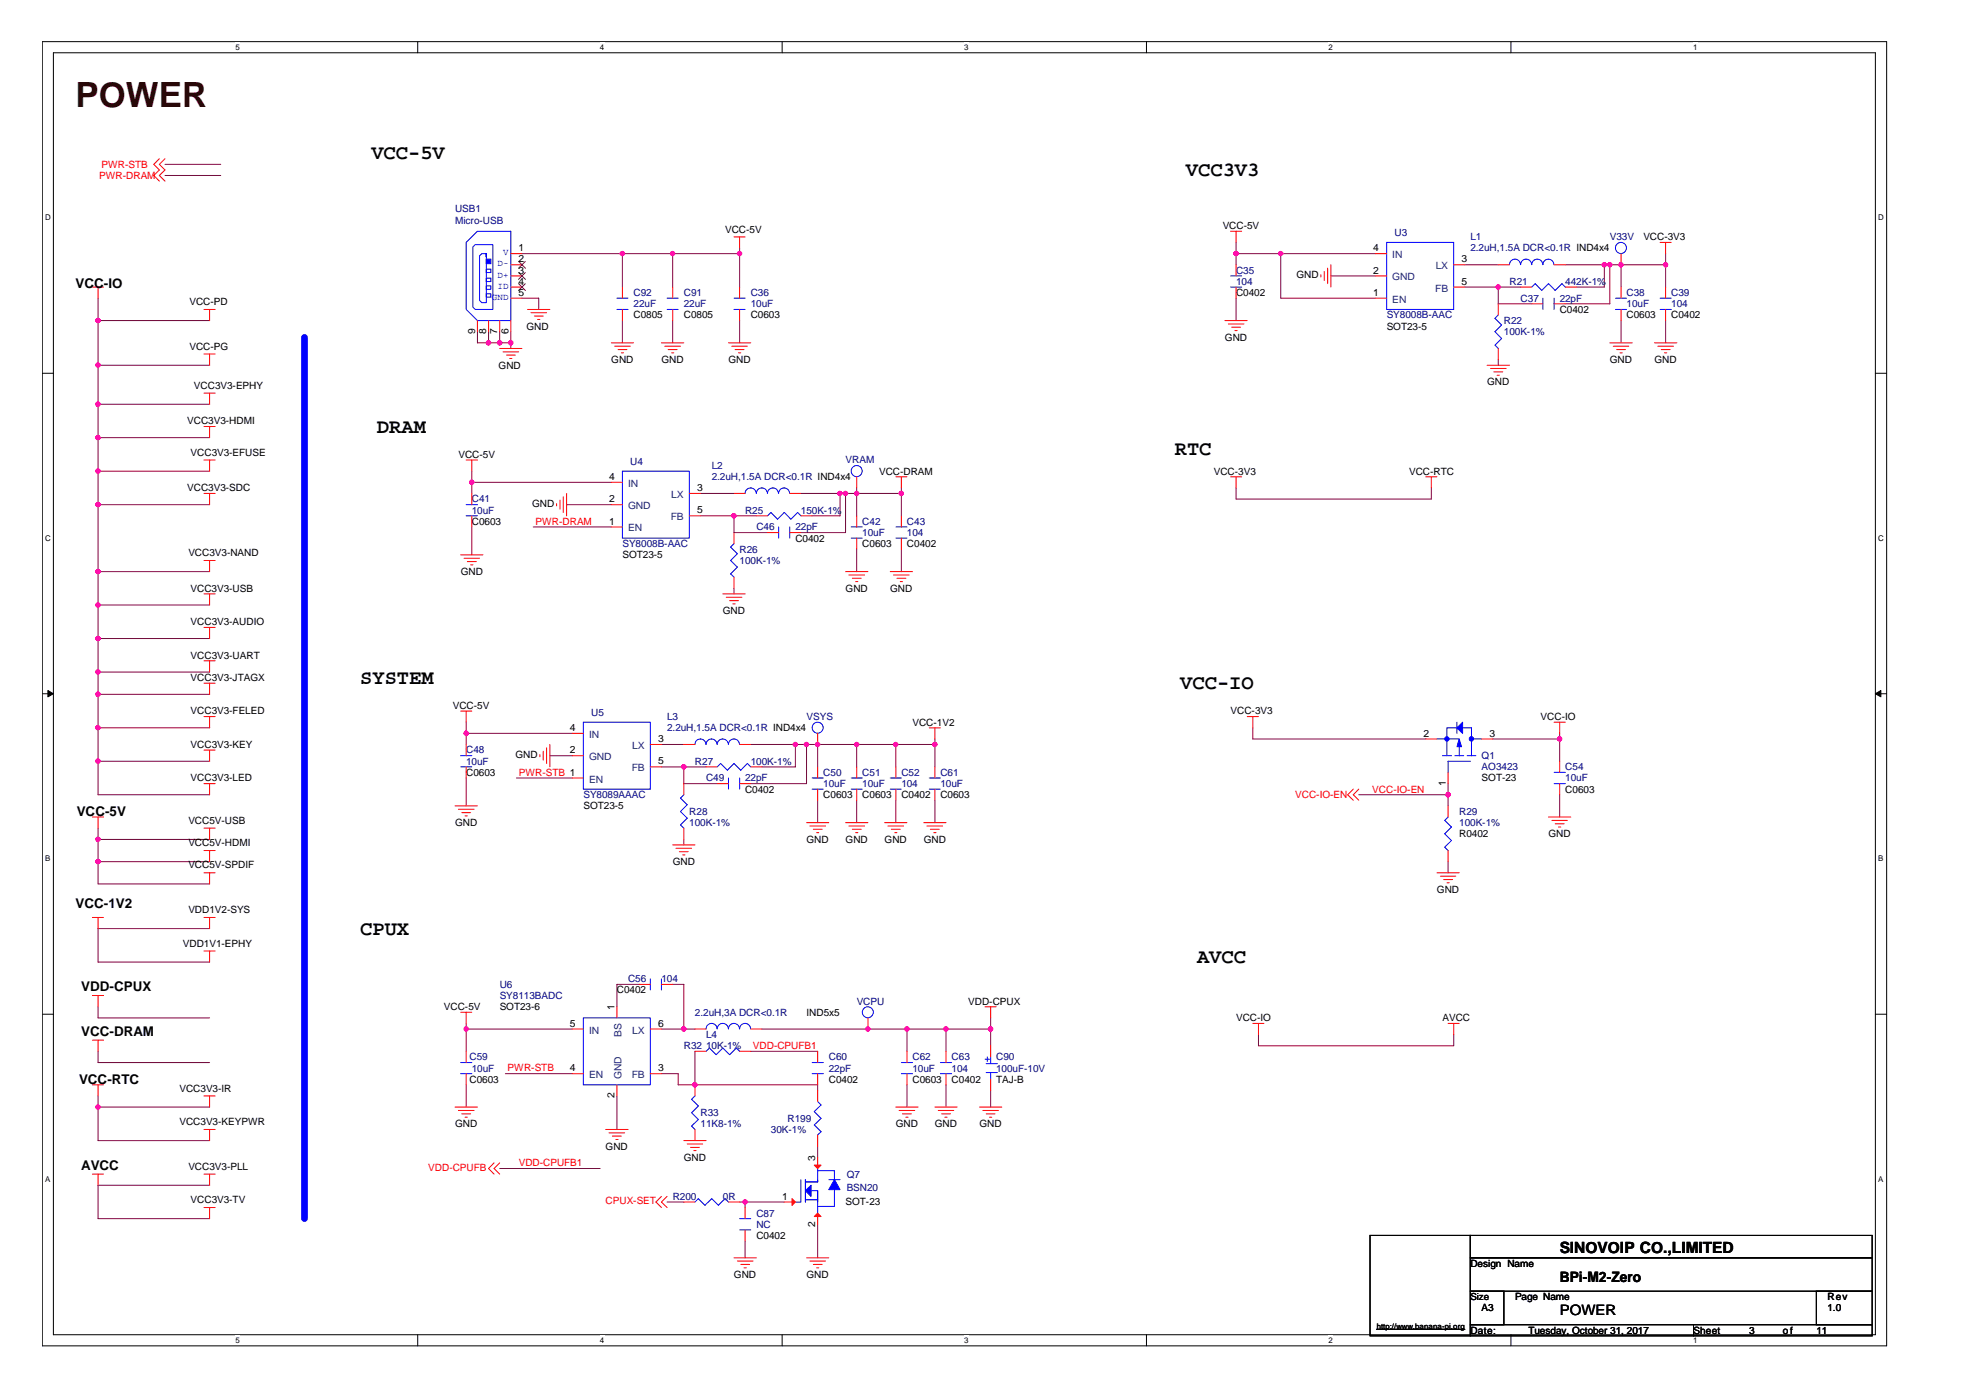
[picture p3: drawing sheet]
<svg xmlns="http://www.w3.org/2000/svg" width="297mm" height="210mm" viewBox="0 0 297 210" stroke-linecap="round" stroke-linejoin="round" font-family="sans-serif">
<path d="M6.3 6.3h277.2v195.9h-277.2zM8 7.9h273.8v192.6h-273.8z" fill="none" stroke="#000" stroke-width=".15"/>
<g fill="#fff">
<path d="M35.4 6.4h.6v1.4h-.6z"/>
<path d="M35.4 200.7h.6v1.4h-.6z"/>
</g>
<path d="M62.8 6.3v1.6M62.8 200.5v1.7" fill="none" stroke="#000" stroke-width=".15"/>
<g fill="#fff">
<path d="M90.1 6.4h.7v1.4h-.7z"/>
<path d="M90.1 200.7h.7v1.4h-.7z"/>
</g>
<path d="M117.5 6.3v1.6M117.5 200.5v1.7" fill="none" stroke="#000" stroke-width=".15"/>
<g fill="#fff">
<path d="M144.9 6.4h.6v1.4h-.6z"/>
<path d="M144.9 200.7h.6v1.4h-.6z"/>
</g>
<path d="M172.3 6.3v1.6M172.3 200.5v1.7" fill="none" stroke="#000" stroke-width=".15"/>
<g fill="#fff">
<path d="M199.6 6.4h.7v1.4h-.7z"/>
<path d="M199.6 200.7h.7v1.4h-.7z"/>
</g>
<path d="M227 6.3v1.6M227 200.5v1.7" fill="none" stroke="#000" stroke-width=".15"/>
<g fill="#fff">
<path d="M254.4 6.4h.6v1.4h-.6z"/>
<path d="M254.4 200.7h.6v1.4h-.6z"/>
<path d="M6.8 32h.8v1.4h-.8z"/>
<path d="M282.2 32h.8v1.4h-.8z"/>
<path d="M6.8 80.1h.8v1.4h-.8z"/>
<path d="M282.2 80.1h.8v1.4h-.8z"/>
</g>
<path d="M6.3 56.1h1.7M281.8 56.1h1.6" fill="none" stroke="#000" stroke-width=".15"/>
<g fill="#fff">
<path d="M6.8 128.3h.8v1.4h-.8z"/>
<path d="M282.2 128.3h.8v1.4h-.8z"/>
</g>
<path d="M6.3 104.2h1.7M281.8 104.2h1.6" fill="none" stroke="#000" stroke-width=".15"/>
<g fill="#000" stroke="#000" stroke-width=".15">
<path d="M7.2 103.8l.8 .4-.8 .5z" fill-rule="evenodd"/>
<path d="M281.8 104.2l.8-.4v.9z" fill-rule="evenodd"/>
</g>
<g fill="#fff">
<path d="M6.8 176.4h.8v1.4h-.8z"/>
<path d="M282.2 176.4h.8v1.4h-.8z"/>
</g>
<path d="M6.3 152.4h1.7M281.8 152.4h1.6M205.8 185.6h15.1v15.1h-15.1zM220.9 185.6h60.4v3.4h-60.4zM220.9 189h60.4v5h-60.4zM220.9 194h5.1v5h-5.1zM220.9 199h33.5v1.7h-33.5zM254.4 199h26.9v1.7h-26.9zM272.9 194h8.4v5h-8.4z" fill="none" stroke="#000" stroke-width=".15"/>
<path d="M45.7 50.7v132.4" fill="none" stroke="#00f" stroke-width=".99"/>
<g fill="none" stroke="#800040" stroke-width=".15">
<path d="M24.8 26.4h8.4M24.8 24.7h8.4M78.4 38.1h32.7M93.5 38.1v5M101.1 38.1v5M111.1 37.3v5.8M185.7 38.1h21M185.7 36.4v3.4M192.4 38.1v6.7h14.3M220.1 39.8h5M235.2 39.8h15.1M241 39.8v3.3h-4.1"/>
<path d="M241.9 39.8v5.8h-6.7M243.6 39.8v3.3M250.3 38.1v5M14.7 44.8v74.6h16.8M14.7 54.9h16.8M14.7 48.2h16.8M71.7 49.8v1.7h5.1M73.4 49.8v1.7M75.1 49.8v1.7M76.8 49.8v2.6M78.4 44.8h2.5v1.7M93.5 48.2v3.3"/>
<path d="M101.1 48.2v3.3M111.1 48.2v3.3M185.7 44.8v3.4M200 41.5h6.7M220.1 43.1h8.4M225.1 43.1v2.5h5M225.1 54v.9M243.6 48.2v3.3M250.3 48.2v3.3M14.7 60.7h16.8M14.7 70.8h16.8M14.7 75.8h16.8"/>
<path d="M14.7 65.8h16.8M70.9 70.8v3.3M70.9 79.2v4.2M70.9 72.5h20.9M80.1 79.2h11.7M85.1 75.8h6.7M105.3 74.1h5M105.3 77.5h8.3M110.3 77.5v2.5h5M120.3 74.1h15.1M126.2 74.1v3.4h-4.2M127 74.1v5.9h-6.7"/>
<path d="M128.7 73.3v4.2M135.4 73.3v4.2M185.7 73.3v1.7h29.4v-1.7M14.7 85.9h16.8M14.7 90.9h16.8M14.7 95.9h16.8M110.3 88.4v.8M128.7 82.5v3.4M135.4 82.5v3.4M14.7 114.4h16.8M14.7 109.4h16.8M14.7 101h16.8"/>
<path d="M14.7 104.3h16.8M70 108.5v3.4M70 116.9v4.2M70 110.2h16M77.6 116.9h8.4M82.6 113.6h3.4M99.4 111.9h3.3M99.4 115.2h6.7M102.7 115.2v2.5h5.1M112.8 111.9h27.7M119.5 111.9v3.3h-5M121.2 111.9v5.8h-8.4"/>
<path d="M122.9 111.9v3.3M128.7 111.9v3.3M134.6 111.9v3.3M140.5 111v4.2M188.2 109.4v1.6h26M204.2 119.4h13.4M217.6 117.7v3.4M224.3 111h10M234.3 110.2v4.2M234.3 119.4v3.4M14.7 124.4v8.4h16.8M14.7 126.1h16.8"/>
<path d="M14.7 129.5h16.8M31.5 139.5h-16.8v5.1h16.8M102.7 126.1v.9M122.9 120.2v3.4M128.7 120.2v3.4M134.6 120.2v3.4M140.5 120.2v3.4M217.6 129.5v1.6M14.7 151.3v1.6h16.8M14.7 158v1.7h16.8M70 153.8v4.2M70 154.6h16"/>
<path d="M96 147.9h-3.3v3.4M99.4 154.6h5M101.1 147.9h1.6v6.7M104.4 158v5M112.8 158h10.1M114.5 154.6h34.3M136.3 154.6v3.4M142.1 154.6v3.4M148.8 152.9v4.2M189.1 155.5v1.6h29.3v-1.6M14.7 164.7v6.7h16.8M14.7 166.3h16.8"/>
<path d="M31.5 178.1h-16.8v5h16.8M70 163v3.3M75.1 175.6h15.1M75.9 161.3h10.1M92.7 164.7v5M99.4 161.3h2.5v1.7h21v.8M122.9 172.2v1.7M136.3 163v3.3M142.1 163v3.3M148.8 163.8v2.5M100.2 180.6h2.5M111.1 180.6h6.7"/>
<path d="M112 180.6v.8M112 186.5v2.5M122.9 184v5"/>
</g>
<g fill="#f0f" stroke="#f0f" stroke-width=".15">
<circle cx="14.7" cy="129.5" r=".33"/>
<circle cx="14.7" cy="126.1" r=".33"/>
<circle cx="14.7" cy="95.9" r=".33"/>
<circle cx="14.7" cy="166.3" r=".33"/>
<circle cx="14.7" cy="114.4" r=".33"/>
<circle cx="14.7" cy="90.9" r=".33"/>
<circle cx="14.7" cy="101" r=".33"/>
<circle cx="14.7" cy="109.3" r=".33"/>
<circle cx="14.7" cy="104.3" r=".33"/>
<circle cx="110.3" cy="77.5" r=".33"/>
<circle cx="127" cy="74.1" r=".33"/>
<circle cx="126.2" cy="74.1" r=".32"/>
<circle cx="70.9" cy="72.5" r=".33"/>
<circle cx="121.2" cy="111.9" r=".33"/>
<circle cx="119.5" cy="111.9" r=".33"/>
<circle cx="102.7" cy="115.2" r=".33"/>
<circle cx="134.6" cy="111.9" r=".32"/>
<circle cx="128.7" cy="111.9" r=".32"/>
<circle cx="70" cy="110.2" r=".32"/>
<circle cx="217.6" cy="119.4" r=".33"/>
<circle cx="14.7" cy="85.9" r=".33"/>
<circle cx="14.7" cy="75.8" r=".33"/>
<circle cx="14.7" cy="70.8" r=".33"/>
<circle cx="104.4" cy="163" r=".33"/>
<circle cx="102.7" cy="154.6" r=".33"/>
<circle cx="70" cy="154.6" r=".32"/>
<circle cx="135.4" cy="74.1" r=".33"/>
<circle cx="128.7" cy="74.1" r=".32"/>
<circle cx="14.7" cy="65.8" r=".33"/>
<circle cx="75.1" cy="51.5" r=".33"/>
<circle cx="73.4" cy="51.5" r=".33"/>
<circle cx="111.1" cy="38.1" r=".33"/>
<circle cx="76.7" cy="51.5" r=".33"/>
<circle cx="122.8" cy="111.9" r=".33"/>
<circle cx="136.3" cy="154.6" r=".33"/>
<circle cx="130.4" cy="154.6" r=".32"/>
<circle cx="234.3" cy="111" r=".33"/>
<circle cx="241" cy="39.8" r=".33"/>
<circle cx="225.1" cy="43.1" r=".32"/>
<circle cx="185.7" cy="38.1" r=".33"/>
<circle cx="241.9" cy="39.8" r=".32"/>
<circle cx="243.5" cy="39.8" r=".32"/>
<circle cx="250.2" cy="39.8" r=".32"/>
<circle cx="192.4" cy="38.1" r=".33"/>
<circle cx="14.7" cy="54.9" r=".33"/>
<circle cx="14.7" cy="60.7" r=".33"/>
<circle cx="14.7" cy="48.2" r=".33"/>
<circle cx="111.9" cy="180.6" r=".32"/>
<circle cx="142.1" cy="154.6" r=".33"/>
<circle cx="148.8" cy="154.6" r=".33"/>
<circle cx="140.5" cy="111.9" r=".33"/>
<circle cx="93.5" cy="38.1" r=".33"/>
<circle cx="101" cy="38.1" r=".32"/>
</g>
<g fill="none" stroke="#f00" stroke-width=".15">
<path d="M23.9 23.8l-.8 .9 .8 .8-.8 .9 .8 .8M24.8 23.8l-.9 .9 .9 .8-.9 .9 .9 .8M76.8 38.1h1.6M76.8 39.8h1.6M110.3 35.6h1.7M111.1 35.6v1.7M184.9 34.7h1.7M185.7 34.7v1.7M185.7 39.8v1.7M200 39.8v3.3M206.7 38.1h1.6M218.4 39.8h1.7"/>
<path d="M225.1 39.8h1.7M233.5 39.8h1.7M243.6 38.1v1.7M249.4 36.4h1.7M250.3 36.4v1.7M13.9 43.1h1.7M14.7 43.1v1.7M30.6 59.1h1.7M30.6 46.5h1.7M30.6 53.2h1.7M31.5 46.5v1.7M31.5 53.2v1.7"/>
<path d="M31.5 59.1v1.6M71.7 48.2v1.6M73.4 48.2v1.6M75.1 52.4h3.3M75.1 48.2v1.6M75.6 52.9h2.3M76.1 53.4h1.3M76.6 53.9h.3M76.8 43.1h1.6M76.8 41.5h1.6M76.8 44.8h1.6M76.8 48.2v1.6"/>
<path d="M79.3 46.5h3.3M79.8 47h2.3M80.3 47.5h1.3M80.8 48h.3M91.8 51.5h3.4M92.4 52h2.3M92.9 52.5h1.3M93.3 53h.4M93.5 43.1v1.7M93.5 46.5v1.7M99.4 51.5h3.3M99.9 52h2.3"/>
<path d="M100.4 52.5h1.3M100.9 53h.3M101.1 43.1v1.7M101.1 46.5v1.7M109.5 51.5h3.3M109.9 52h2.4M110.4 52.5h1.4M111 53h.3M111.1 43.1v1.7M111.1 46.5v1.7M184 48.2h3.4M184.6 48.7h2.3"/>
<path d="M185.1 49.2h1.3M185.5 49.7h.4M185.7 43.1v1.7M198.5 41.3v.3M199 40.8v1.3M199.5 40.3v2.3M206.7 41.5h1.6M206.7 44.8h1.6M218.4 43.1h1.7M223.4 54.9h3.4M223.9 55.4h2.4M224.5 55.9h1.3"/>
<path d="M224.9 56.4h.4M225.1 45.6v1.7M225.1 52.4v1.6M228.5 43.1h1.6M230.1 45.6h1.7M233.5 45.6h1.7M235.2 43.1h1.7M241.9 51.5h3.3M242.4 52h2.3M242.9 52.5h1.3M243.4 53h.3M243.6 43.1v1.7"/>
<path d="M243.6 46.5v1.7M248.6 51.5h3.3M249.1 52h2.3M249.6 52.5h1.3M250.1 53h.3M250.3 43.1v1.7M250.3 46.5v1.7M30.6 64.1h1.7M30.6 69.1h1.7M30.6 74.1h1.7M31.5 64.1v1.7M31.5 69.1v1.7"/>
<path d="M31.5 74.1v1.7M70 69.1h1.7M70.9 69.1v1.7M70.9 74.1v1.7M70.9 77.5v1.7M83.6 75.7v.3M84.1 75.2v1.3M84.6 74.6v2.4M85.1 74.1v3.4M91.8 79.2h1.7M91.8 75.8h1.7M91.8 72.5h1.7"/>
<path d="M103.6 74.1h1.7M103.6 77.5h1.7M110.3 74.1h1.7M113.6 77.5h1.7M118.7 74.1h1.6M120.3 77.5h1.7M128.7 71.6v1.7M128.7 77.5v1.7M134.6 71.6h1.7M135.4 71.6v1.7M135.4 77.5v1.7M184.9 71.6h1.7"/>
<path d="M185.7 71.6v1.7M214.2 71.6h1.7M215.1 71.6v1.7M30.6 84.2h1.7M30.6 89.2h1.7M30.6 94.3h1.7M30.6 99.3h1.7M31.5 84.2v1.7M31.5 89.2v1.7M31.5 94.3v1.6M31.5 99.3v1.7M69.2 83.4h3.4"/>
<path d="M69.7 83.9h2.4M70.2 84.4h1.4M70.7 84.9h.4M108.6 89.2h3.4M109.1 89.7h2.4M109.6 90.2h1.4M110.1 90.7h.3M110.3 80v1.7M110.3 86.7v1.7M115.3 80h1.7M118.7 80h1.6M127 85.9h3.4"/>
<path d="M127.6 86.4h2.3M128.1 86.9h1.3M128.5 87.4h.4M128.7 80.8v1.7M133.8 85.9h3.3M134.3 86.4h2.3M134.8 86.9h1.3M135.3 87.4h.3M135.4 80.8v1.7M30.6 112.7h1.7M30.6 117.7h1.7M30.6 107.7h1.7"/>
<path d="M30.6 102.7h1.7M31.5 102.7v1.6M31.5 107.7v1.7M31.5 112.7v1.7M31.5 117.7v1.7M69.2 106.8h1.7M70 106.8v1.7M70 111.9v1.7M70 115.2v1.7M81.1 113.4v.3M81.6 112.9v1.3M82.1 112.4v2.3"/>
<path d="M82.6 111.9v3.3M86 116.9h1.7M86 113.6h1.7M86 110.2h1.7M97.7 111.9h1.7M97.7 115.2h1.7M102.7 111.9h1.7M102.7 117.7v1.7M106.1 115.2h1.7M107.8 117.7h1.7M111.1 117.7h1.7M111.1 111.9h1.7"/>
<path d="M112.8 115.2h1.7M122.9 110.2v1.7M122.9 115.2v1.7M122.9 118.6v1.6M128.7 115.2v1.7M128.7 118.6v1.6M134.6 115.2v1.7M134.6 118.6v1.6M139.6 109.4h1.7M140.5 109.4v1.6M140.5 115.2v1.7M140.5 118.6v1.6"/>
<path d="M187.4 107.7h1.7M188.2 107.7v1.7M203.3 118.6l-.8 .8 .8 .8M204.2 118.6l-.9 .8 .9 .8M214.2 111h1.7M217.6 116v1.7M222.6 111h1.7M233.5 108.5h1.7M234.3 108.5v1.7M234.3 114.4v1.6M234.3 117.7v1.7M13.9 122.8h1.7"/>
<path d="M13.9 137.9h1.7M14.7 122.8v1.6M14.7 137.9v1.6M30.6 127.8h1.7M30.6 131.1h1.7M30.6 124.4h1.7M30.6 137.9h1.7M31.5 124.4v1.7M31.5 127.8v1.7M31.5 131.1v1.7M31.5 137.9v1.6M68.4 121.1h3.3"/>
<path d="M68.9 121.6h2.3M69.4 122.1h1.3M69.9 122.6h.3M101.1 127h3.3M101.6 127.5h2.3M102.1 128h1.3M102.6 128.5h.3M102.7 124.4v1.7M121.2 123.6h3.3M121.7 124.1h2.3M122.2 124.6h1.3M122.7 125.1h.3"/>
<path d="M127 123.6h3.4M127.6 124.1h2.3M128.1 124.6h1.3M128.5 125.1h.4M132.9 123.6h3.4M133.4 124.1h2.4M133.9 124.6h1.4M134.4 125.1h.4M138.8 123.6h3.3M139.3 124.1h2.3M139.8 124.6h1.3M140.3 125.1h.3"/>
<path d="M215.9 131.1h3.3M216.4 131.6h2.3M216.9 132.2h1.3M217.4 132.6h.3M217.6 121.1v1.7M217.6 127.8v1.7M232.7 122.8h3.3M233.2 123.3h2.3M233.7 123.8h1.3M234.2 124.3h.3M13.9 156.3h1.7M13.9 149.6h1.7"/>
<path d="M14.7 149.6v1.7M14.7 156.3v1.7M30.6 142.9h1.7M31.5 142.9v1.7M69.2 152.1h1.7M70 152.1v1.7M70 158v1.7M86 154.6h1.7M92.7 151.3v1.6M96 147.9h1.7M97.7 154.6h1.7M99.4 147.9h1.7"/>
<path d="M104.4 154.6h1.7M104.4 158h1.7M111.1 158h1.7M112.8 154.6h1.7M122.9 158v1.7M130.4 152.9v1.7M136.3 158v1.7M142.1 158v1.7M148 151.3h1.7M148.8 151.3v1.6M148.8 157.1v1.7M188.2 153.8h1.7"/>
<path d="M189.1 153.8v1.7M217.6 153.8h1.6M218.4 153.8v1.7M13.9 163h1.7M13.9 176.4h1.7M14.7 163v1.7M14.7 176.4v1.7M30.6 164.7h1.7M30.6 176.4h1.7M30.6 169.7h1.7M31.5 164.7v1.6M31.5 169.7v1.7"/>
<path d="M31.5 176.4v1.7M68.4 166.3h3.3M68.9 166.8h2.3M69.4 167.4h1.3M69.9 167.9h.3M70 161.3v1.7M74.2 174.7l-.8 .9 .8 .8M75.1 174.7l-.9 .9 .9 .8M86 161.3h1.7M91 169.7h3.4M91.5 170.2h2.4M92 170.7h1.3"/>
<path d="M92.5 171.2h.4M92.7 163v1.7M97.7 161.3h1.7M99.4 179.8l-.8 .8 .8 .8M100.2 179.8l-.8 .8 .8 .8M102.7 171.4h3.4M103.3 171.9h2.3M103.7 172.4h1.4M104.2 172.9h.4M104.4 163v1.7M104.4 169.7v1.7M122.9 161.3v1.7"/>
<path d="M122.9 163.8v1.7M122.9 170.5v1.7M122.9 173.9v1.7M134.6 166.3h3.3M135.1 166.8h2.3M135.6 167.4h1.3M136.1 167.9h.3M136.3 161.3v1.7M140.5 166.3h3.3M141 166.8h2.3M141.5 167.4h1.3M142 167.9h.3"/>
<path d="M142.1 161.3v1.7M147.2 166.3h3.3M147.7 166.8h2.3M148.2 167.4h1.3M148.7 167.9h.3M148.8 162.2v1.6M30.6 181.4h1.7M31.5 181.4v1.7M102.7 180.6h1.7M109.5 180.6h1.6M110.3 189h3.3M110.8 189.5h2.3"/>
<path d="M111.3 190h1.3M111.8 190.5h.3M112 181.4v1.7M112 184.8v1.7M117.8 180.6h1.7M121.2 189h3.3M121.7 189.5h2.3M122.2 190h1.3M122.7 190.5h.3M122.9 182.3v1.7"/>
</g>
<path d="M206.8 199.7h13.3" fill="none" stroke="#000" stroke-width=".18"/>
<g fill="none" stroke="#00f" stroke-width=".15">
<path d="M70 36.4l1.7-1.7h5.1v13.5h-5.1l-1.7-1.7zM71.1 37.1l.3-.3h2.7v9.7h-2.7l-.3-.3zM72.1 38.4l.3-.3h.7v7.4h-.7l-.3-.4zM208.3 36.4h10.1v10.1h-10.1zM226.8 39.8a.83 .83 0 0 1 .8-.9 .83 .83 0 0 1 .9 .9M228.5 39.8a.84 .84 0 0 1 .8-.9 .84 .84 0 0 1 .8 .9 .83 .83 0 0 1 .9-.9 .83 .83 0 0 1 .8 .9M231.8 39.8a.83 .83 0 0 1 .8-.9 .83 .83 0 0 1 .9 .9M73.1 40.4h.6v.6h-.6zM73.1 41.8h.6v.5h-.6zM73.1 43h.6v.5h-.6zM73.1 44.1h.6v.5h-.6zM92.7 44.8h1.7"/>
<path d="M92.7 46.5h1.7M100.2 44.8h1.7M100.2 46.5h1.7M110.3 44.8h1.7M110.3 46.5h1.7M184.9 41.5h1.7M184.9 43.1h1.7M225.1 47.3l-.5 .5 1 1-1 1 1 1.1-1 1 .5 .5M230.1 43.1l.6-.5 .9 1 1.1-1 1 1 1-1 .5 .5M231.8 44.8v1.7M233.5 44.8v1.7M242.7 44.8h1.7"/>
<path d="M242.7 46.5h1.7M249.4 44.8h1.7M249.4 46.5h1.7M70 75.8h1.7M70 77.5h1.7M93.5 70.8h10.1v10h-10.1zM112 74.1a.84 .84 0 0 1 .8-.8 .84 .84 0 0 1 .8 .8M113.6 74.1a.83 .83 0 0 1 .9-.8 .83 .83 0 0 1 .8 .8M115.3 74.1a.83 .83 0 0 1 .8-.8 .83 .83 0 0 1 .9 .8M115.3 77.5l.5-.5 1 1 1-1 1 1 1-1 .5 .5M117 74.1a.83 .83 0 0 1 .8-.8 .83 .83 0 0 1 .8 .8M117 79.2v1.6"/>
<path d="M118.7 79.2v1.6M127.9 79.2h1.7M134.6 79.2h1.7M110.3 81.7l-.5 .5 1 1-1 1 1 1-1 1 .5 .5M127.9 80.8h1.7M134.6 80.8h1.7M69.2 113.6h1.7M69.2 115.2h1.7M87.7 108.5h10v10.1h-10zM102.7 119.4l-.5 .5 1.1 1-1.1 1 1.1 1-1.1 1 .5 .5M104.4 111.8a.83 .83 0 0 1 .8-.8 .83 .83 0 0 1 .9 .8 .84 .84 0 0 1 .8-.8 .84 .84 0 0 1 .8 .8M107.8 111.8a.84 .84 0 0 1 .8-.8 .84 .84 0 0 1 .8 .8"/>
<path d="M107.8 115.2l.5-.5 1 1 1-1 1 1 1-1 .5 .5M109.5 111.8a.83 .83 0 0 1 .8-.8 .83 .83 0 0 1 .8 .8M109.5 116.9v1.7M111.1 116.9v1.7M122 116.9h1.7M122 118.6h1.7M127.9 116.9h1.7M127.9 118.6h1.7M133.8 116.9h1.6M133.8 118.6h1.6M139.6 116.9h1.7M139.6 118.6h1.7"/>
<path d="M215.9 111h3.3M216.7 113.6h1.4M218.6 113.6h1.3M218.9 109.4h-1.5v4.2M218.9 108.5v1.7M219.2 111.9v1.7M219.8 109.4h1.3v4.2M220.4 113.6h1.4M220.9 114.4h-3.3v1.6M221.1 111h1.5M233.5 116h1.7M233.5 117.7h1.7"/>
<path d="M217.6 122.8l-.5 .5 1 1-1 1 1 1-1 1 .5 .5M69.2 159.7h1.7M87.7 152.9h10v10.1h-10zM97.7 147.1v1.7M99.4 147.1v1.7M106.1 154.6a.83 .83 0 0 1 .8-.8 .83 .83 0 0 1 .8 .8M106.1 158l.5-.5 1 1 1-1 1 1 1-1 .5 .5M107.8 154.6a.84 .84 0 0 1 .8-.8 .84 .84 0 0 1 .8 .8M109.5 154.6a.83 .83 0 0 1 .8-.8 .83 .83 0 0 1 .8 .8 .84 .84 0 0 1 .8-.8 .84 .84 0 0 1 .9 .8M122 159.7h1.7M135.4 159.7h1.7M141.3 159.7h1.7"/>
<path d="M148 159.1h.7M148.2 159.8h1.6M148.3 158.8v.7M148.8 158.8v1M69.2 161.3h1.7M104.4 164.7l-.5 .5 1 1-1 1 1 1-1 1 .5 .5M120.3 177.2v3.4h-.8M121 177.2v3.4M121.9 178.9h1v3.4M122 161.3h1.7M122.9 175.6v2h-1.9M122.9 175.9h2.5v1.3"/>
<path d="M122.9 165.5l.5 .5-1.1 1 1.1 1-1.1 1 1.1 1-.5 .5M124.5 177.2h1.7M125.4 178.7v2.6h-2.5M135.4 161.3h1.7M141.3 161.3h1.7M148.2 161.2h1.6M148.8 161.2v1M104.4 180.6l.5-.5 1 1 1-1 1 1 1-1 .6 .5M111.1 183.1h1.7M111.1 184.8h1.7M121 180.3h1.9"/>
<circle cx="243.5" cy="37.3" r=".83"/>
<circle cx="128.7" cy="70.8" r=".83"/>
<circle cx="122.9" cy="109.3" r=".83"/>
<circle cx="130.4" cy="152.1" r=".83"/>
</g>
<g fill="#00f" stroke="#00f" stroke-width=".15">
<path d="M121 178.9l.9-.8v1.7z" fill-rule="evenodd"/>
<path d="M125.4 177.2l.8 1.5h-1.7z" fill-rule="evenodd"/>
<path d="M73.1 38.9h.6v.7h-.6z" fill-rule="evenodd"/>
<path d="M219.8 108.5v1.7l-.9-.8z" fill-rule="evenodd"/>
<path d="M219.2 111l.4 1.2h-.7z" fill-rule="evenodd"/>
<circle cx="221.1" cy="111" r=".33"/>
<circle cx="217.4" cy="111" r=".33"/>
</g>
<g fill="#f00" stroke="#f00" stroke-width=".15">
<path d="M119 180.1l.5 .5-.5 .5z" fill-rule="evenodd"/>
<path d="M122.3 175.1h1.1l-.5 .5z" fill-rule="evenodd"/>
<path d="M122.3 182.8l.6-.5 .5 .5z" fill-rule="evenodd"/>
</g>
<path d="M77.9 39.3l1.1 1M78.9 39.3l-1 1M77.9 41l1.1 1M77.9 42.6l1.1 1.1M78.9 41l-1 1M78.9 42.6l-1 1.1" fill="none" stroke="#804000" stroke-width=".15"/>
<text font-size="5.2" fill="#400000" x="11.4" y="16.1">POWER</text>
<g font-size="3.1">
<text x="55.8" y="23.9">VCC-5V</text>
<text x="178.2" y="26.4">VCC3V3</text>
<text x="56.6" y="65">DRAM</text>
<text x="176.5" y="68.3">RTC</text>
<text x="54.1" y="102.7">SYSTEM</text>
<text x="177.3" y="103.6">VCC-IO</text>
<text x="54.1" y="140.4">CPUX</text>
<text x="179.9" y="144.6">AVCC</text>
</g>
<text font-size="2.3" x="234.3" y="188.3">SINOVOIP CO.,LIMITED</text>
<g font-size="2.2">
<text x="234.3" y="197.6">POWER</text>
<text x="234.3" y="192.7">BPi-M2-Zero</text>
</g>
<g font-size="2">
<text x="11.4" y="43.3">VCC-IO</text>
<text x="11.5" y="122.6">VCC-5V</text>
<text x="11.4" y="136.4">VCC-1V2</text>
<text x="12.2" y="148.9">VDD-CPUX</text>
<text x="12.2" y="155.6">VCC-DRAM</text>
<text x="11.9" y="162.8">VCC-RTC</text>
<text x="12.2" y="175.8">AVCC</text>
</g>
<g font-size="1.5" fill="#f00">
<text x="14.9" y="26.9">PWR-DRAM</text>
<text x="15.2" y="25.2">PWR-STB</text>
<text x="80.5" y="78.8">PWR-DRAM</text>
<text x="77.9" y="116.6">PWR-STB 1</text>
<text x="194.6" y="119.9">VCC-IO-EN</text>
<text x="206.2" y="119.1">VCC-IO-EN</text>
<text x="76.3" y="161">PWR-STB</text>
<text x="113.1" y="157.6">VDD-CPUFB1</text>
<text x="64.3" y="175.9">VDD-CPUFB</text>
<text x="77.9" y="175.2">VDD-CPUFB1</text>
<text x="91" y="180.9">CPUX-SET</text>
</g>
<g font-size="1.5" fill="#000080">
<text x="68.4" y="31.9">USB1</text>
<text x="68.4" y="33.6">Micro-USB</text>
<text x="209.5" y="35.4">U3</text>
<text x="185.7" y="41.1">C35</text>
<text x="220.9" y="36.1">L1</text>
<text x="220.9" y="37.8">2.2uH,1.5A DCR&lt;0.1R IND4x4</text>
<text x="241.9" y="36.1">V33V</text>
<text x="95.2" y="44.5">C92</text>
<text x="95.2" y="46.2">22uF</text>
<text x="102.7" y="44.5">C91</text>
<text x="102.7" y="46.2">22uF</text>
<text x="112.8" y="44.5">C36</text>
<text x="112.8" y="46.2">10uF</text>
<text x="185.7" y="42.8">104</text>
<text x="208.3" y="47.9">SY8008B-AAC</text>
<text x="226.8" y="42.8">R21</text>
<text x="228.5" y="45.3">C37</text>
<text x="234.3" y="45.3">22pF</text>
<text x="235.2" y="42.8">442K-1%</text>
<text x="244.4" y="44.5">C38</text>
<text x="244.4" y="46.2">10uF</text>
<text x="251.1" y="44.5">C39</text>
<text x="251.1" y="46.2">104</text>
<text x="226" y="48.7">R22</text>
<text x="226" y="50.3">100K-1%</text>
<text x="94.7" y="69.8">U4</text>
<text x="106.9" y="70.5">L2</text>
<text x="127" y="69.6">VRAM</text>
<text x="70.9" y="75.5">C41</text>
<text x="70.9" y="77.2">10uF</text>
<text x="106.9" y="72.2">2.2uH,1.5A DCR&lt;0.1R IND4x4</text>
<text x="112" y="77.2">R25</text>
<text x="120.3" y="77.2">150K-1%</text>
<text x="93.5" y="82.2">SY8008B-AAC</text>
<text x="111.1" y="83.1">R26</text>
<text x="113.6" y="79.7">C46</text>
<text x="119.5" y="79.7">22pF</text>
<text x="129.6" y="78.9">C42</text>
<text x="129.6" y="80.5">10uF</text>
<text x="136.3" y="78.9">C43</text>
<text x="136.3" y="80.5">104</text>
<text x="111.1" y="84.7">100K-1%</text>
<text x="88.8" y="107.5">U5</text>
<text x="70" y="113.2">C48</text>
<text x="100.2" y="108.2">L3</text>
<text x="100.2" y="109.9">2.2uH,1.5A DCR&lt;0.1R IND4x4</text>
<text x="121.2" y="108.2">VSYS</text>
<text x="70" y="114.9">10uF</text>
<text x="87.7" y="119.9">SY8089AAAC</text>
<text x="104.4" y="114.9">R27</text>
<text x="106.1" y="117.4">C49</text>
<text x="112" y="117.4">22pF</text>
<text x="112.8" y="114.9">100K-1%</text>
<text x="123.7" y="116.6">C50</text>
<text x="123.7" y="118.3">10uF</text>
<text x="129.6" y="116.6">C51</text>
<text x="129.6" y="118.3">10uF</text>
<text x="135.4" y="116.6">C52</text>
<text x="135.4" y="118.3">104</text>
<text x="141.3" y="116.6">C61</text>
<text x="141.3" y="118.3">10uF</text>
<text x="222.6" y="114.1">Q1</text>
<text x="222.6" y="115.7">AO3423</text>
<text x="235.2" y="115.7">C54</text>
<text x="235.2" y="117.4">10uF</text>
<text x="103.6" y="122.4">R28</text>
<text x="103.6" y="124.1">100K-1%</text>
<text x="219.2" y="122.4">R29</text>
<text x="219.2" y="124.1">100K-1%</text>
<text x="75.1" y="148.4">U6</text>
<text x="94.4" y="147.6">C56</text>
<text x="99.4" y="147.6">104</text>
<text x="75.1" y="150.1">SY8113BADC</text>
<text x="104.4" y="152.6">2.2uH,3A DCR&lt;0.1R</text>
<text x="106.1" y="156">L4</text>
<text x="128.7" y="150.9">VCPU</text>
<text x="70.5" y="159.3">C59</text>
<text x="70.9" y="161">10uF</text>
<text x="102.7" y="157.6">R32</text>
<text x="106.1" y="157.6">10K-1%</text>
<text x="124.5" y="159.3">C60</text>
<text x="124.5" y="161">22pF</text>
<text x="137.1" y="159.3">C62</text>
<text x="137.1" y="161">10uF</text>
<text x="143" y="159.3">C63</text>
<text x="143" y="161">104</text>
<text x="149.7" y="159.3">C90</text>
<text x="149.7" y="161">100uF-10V</text>
<text x="105.3" y="167.7">R33</text>
<text x="105.3" y="169.4">11K8-1%</text>
<text x="115.8" y="170.2">30K-1%</text>
<text x="118.3" y="168.5">R199</text>
<text x="127.2" y="176.9">Q7</text>
<text x="127.2" y="178.9">BSN20</text>
<text x="101.1" y="180.3">R200</text>
<text x="108.6" y="180.3">0R</text>
<text x="113.6" y="182.8">C87</text>
<text x="113.6" y="184.5">NC</text>
</g>
<g font-size="1.5">
<text x="108.9" y="34.9">VCC-5V</text>
<text x="183.7" y="34.4">VCC-5V</text>
<text x="77.9" y="37.8">1</text>
<text x="77.9" y="39.4">2</text>
<text x="77.9" y="41.1">3</text>
<text x="194.8" y="41.8">GND</text>
<text x="206.3" y="41.1">2</text>
<text x="206.3" y="37.8">4</text>
<text x="219.6" y="39.4">3</text>
<text x="246.9" y="36.1">VCC-3V3</text>
<text x="28.5" y="45.8">VCC-PD</text>
<text x="77.9" y="42.8">4</text>
<text x="77.9" y="44.4">5</text>
<text x="95.2" y="47.9">C0805</text>
<text x="102.7" y="47.9">C0805</text>
<text x="112.8" y="47.9">C0603</text>
<text x="185.7" y="44.5">C0402</text>
<text x="206.3" y="44.4">1</text>
<text x="219.6" y="42.8">5</text>
<text x="234.3" y="47">C0402</text>
<text x="244.4" y="47.9">C0603</text>
<text x="251.1" y="47.9">C0402</text>
<text x="28.5" y="52.5">VCC-PG</text>
<text x="71.4" y="50.2" transform="rotate(-90 71.4 50.2)">9</text>
<text x="73" y="50.2" transform="rotate(-90 73 50.2)">8</text>
<text x="74.7" y="50.2" transform="rotate(-90 74.7 50.2)">7</text>
<text x="76.4" y="50.2" transform="rotate(-90 76.4 50.2)">6</text>
<text x="79.1" y="49.5">GND</text>
<text x="184" y="51.2">GND</text>
<text x="208.3" y="49.5">SOT23-5</text>
<text x="29.1" y="58.4">VCC3V3-EPHY</text>
<text x="74.9" y="55.4">GND</text>
<text x="91.8" y="54.5">GND</text>
<text x="99.4" y="54.5">GND</text>
<text x="109.5" y="54.5">GND</text>
<text x="223.4" y="57.9">GND</text>
<text x="241.9" y="54.5">GND</text>
<text x="248.6" y="54.5">GND</text>
<text x="28.1" y="63.8">VCC3V3-HDMI</text>
<text x="28.6" y="68.5">VCC3V3-EFUSE</text>
<text x="68.9" y="68.8">VCC-5V</text>
<text x="132.1" y="71.3">VCC-DRAM</text>
<text x="182.4" y="71.3">VCC-3V3</text>
<text x="211.7" y="71.3">VCC-RTC</text>
<text x="28.1" y="73.8">VCC3V3-SDC</text>
<text x="79.9" y="76.2">GND</text>
<text x="91.5" y="75.5">2</text>
<text x="91.5" y="72.1">4</text>
<text x="104.7" y="73.8">3</text>
<text x="104.7" y="77.1">5</text>
<text x="28.3" y="83.6">VCC3V3-NAND</text>
<text x="70.9" y="78.9">C0603</text>
<text x="91.5" y="78.8">1</text>
<text x="93.5" y="83.9">SOT23-5</text>
<text x="119.5" y="81.4">C0402</text>
<text x="129.6" y="82.2">C0603</text>
<text x="136.3" y="82.2">C0402</text>
<text x="28.6" y="88.9">VCC3V3-USB</text>
<text x="69.2" y="86.4">GND</text>
<text x="127" y="88.9">GND</text>
<text x="133.8" y="88.9">GND</text>
<text x="28.6" y="94">VCC3V3-AUDIO</text>
<text x="108.6" y="92.3">GND</text>
<text x="28.6" y="99">VCC3V3-UART</text>
<text x="28.6" y="107.4">VCC3V3-FELED</text>
<text x="28.6" y="102.3">VCC3V3-JTAGX</text>
<text x="68" y="106.5">VCC-5V</text>
<text x="184.9" y="107.4">VCC-3V3</text>
<text x="28.6" y="112.4">VCC3V3-KEY</text>
<text x="77.4" y="113.9">GND</text>
<text x="85.6" y="113.2">2</text>
<text x="85.6" y="109.8">4</text>
<text x="98.9" y="111.5">3</text>
<text x="137.1" y="109">VCC-1V2</text>
<text x="213.9" y="110.7">2</text>
<text x="223.8" y="110.7">3</text>
<text x="231.5" y="108.2">VCC-IO</text>
<text x="28.6" y="117.4">VCC3V3-LED</text>
<text x="70" y="116.6">C0603</text>
<text x="98.9" y="114.9">5</text>
<text x="112" y="119.1">C0402</text>
<text x="123.7" y="119.9">C0603</text>
<text x="129.6" y="119.9">C0603</text>
<text x="135.4" y="119.9">C0402</text>
<text x="141.3" y="119.9">C0603</text>
<text x="217.2" y="118.1" transform="rotate(-90 217.2 118.1)">1</text>
<text x="222.6" y="117.4">SOT-23</text>
<text x="235.2" y="119.1">C0603</text>
<text x="28.3" y="123.8">VCC5V-USB</text>
<text x="68.4" y="124.1">GND</text>
<text x="87.7" y="121.6">SOT23-5</text>
<text x="219.2" y="125.8">R0402</text>
<text x="232.7" y="125.8">GND</text>
<text x="28.3" y="127.1">VCC5V-HDMI</text>
<text x="28.3" y="130.5">VCC5V-SPDIF</text>
<text x="101.1" y="130">GND</text>
<text x="121.2" y="126.6">GND</text>
<text x="127" y="126.6">GND</text>
<text x="132.9" y="126.6">GND</text>
<text x="138.8" y="126.6">GND</text>
<text x="28.3" y="137.2">VDD1V2-SYS</text>
<text x="215.9" y="134.2">GND</text>
<text x="27.5" y="142.2">VDD1V1-EPHY</text>
<text x="92.7" y="149.3">C0402</text>
<text x="66.7" y="151.8">VCC-5V</text>
<text x="75.1" y="151.8">SOT23-6</text>
<text x="85.6" y="154.3">5</text>
<text x="92.3" y="151.8" transform="rotate(-90 92.3 151.8)">1</text>
<text x="98.9" y="154.3">6</text>
<text x="121.2" y="152.6">IND5x5</text>
<text x="145.5" y="150.9">VDD-CPUX</text>
<text x="185.7" y="153.5">VCC-IO</text>
<text x="216.7" y="153.5">AVCC</text>
<text x="85.6" y="161">4</text>
<text x="98.9" y="161">3</text>
<text x="27" y="164">VCC3V3-IR</text>
<text x="70.5" y="162.7">C0603</text>
<text x="92.3" y="165" transform="rotate(-90 92.3 165)">2</text>
<text x="124.5" y="162.7">C0402</text>
<text x="137.1" y="162.7">C0603</text>
<text x="143" y="162.7">C0402</text>
<text x="149.7" y="162.7">TAJ-B</text>
<text x="27" y="169.1">VCC3V3-KEYPWR</text>
<text x="68.4" y="169.4">GND</text>
<text x="91" y="172.7">GND</text>
<text x="134.6" y="169.4">GND</text>
<text x="140.5" y="169.4">GND</text>
<text x="147.2" y="169.4">GND</text>
<text x="28.3" y="175.8">VCC3V3-PLL</text>
<text x="102.7" y="174.4">GND</text>
<text x="122.5" y="174.4" transform="rotate(-90 122.5 174.4)">3</text>
<text x="28.6" y="180.8">VCC3V3-TV</text>
<text x="117.5" y="180.2">1</text>
<text x="122.5" y="184.3" transform="rotate(-90 122.5 184.3)">2</text>
<text x="127" y="181.1">SOT-23</text>
<text x="113.6" y="186.2">C0402</text>
<text x="220.9" y="190.3">Design Name</text>
<text x="110.3" y="192">GND</text>
<text x="121.2" y="192">GND</text>
<text x="220.9" y="195.3">Size</text>
<text x="222.6" y="197">A3</text>
<text x="227.6" y="195.4">Page Name</text>
<text x="274.6" y="195.4">Rev</text>
<text x="274.6" y="197">1.0</text>
<text x="220.9" y="200.4">Date:</text>
<text x="229.6" y="200.4">Tuesday, October 31, 2017</text>
<text x="254.4" y="200.4">Sheet</text>
<text x="262.8" y="200.4">3</text>
<text x="267.9" y="200.4">of</text>
<text x="272.9" y="200.4">11</text>
</g>
<g font-size="1.5" fill="#004080">
<text x="209.2" y="38.8">IN</text>
<text x="215.7" y="40.5">LX</text>
<text x="209.2" y="45.5">EN</text>
<text x="209.2" y="42.1">GND</text>
<text x="215.6" y="43.8">FB</text>
<text x="94.4" y="76.5">GND</text>
<text x="94.4" y="73.1">IN</text>
<text x="100.9" y="74.8">LX</text>
<text x="94.4" y="79.9">EN</text>
<text x="100.8" y="78.2">FB</text>
<text x="88.5" y="110.9">IN</text>
<text x="95" y="112.5">LX</text>
<text x="88.5" y="117.6">EN</text>
<text x="88.5" y="114.2">GND</text>
<text x="94.9" y="115.9">FB</text>
<text x="88.5" y="155.3">IN</text>
<text x="93.4" y="155.8" transform="rotate(-90 93.4 155.8)">BS</text>
<text x="95" y="155.3">LX</text>
<text x="88.5" y="162">EN</text>
<text x="93.4" y="162.2" transform="rotate(-90 93.4 162.2)">GND</text>
<text x="94.9" y="162">FB</text>
</g>
<g font-size="1.4" fill="#00f">
<text x="74.7" y="40">D-</text>
<text x="74.7" y="41.7">D+</text>
<text x="75.6" y="38.4">V</text>
<text x="73.9" y="45.1">GND</text>
<text x="74.7" y="43.4">ID</text>
</g>
<g font-size="1.2">
<text x="35.4" y="7.5">5</text>
<text x="90.1" y="7.5">4</text>
<text x="144.9" y="7.5">3</text>
<text x="199.6" y="7.5">2</text>
<text x="254.4" y="7.5">1</text>
<text x="6.8" y="33.1">D</text>
<text x="282.2" y="33.1">D</text>
<text x="6.8" y="81.2">C</text>
<text x="282.2" y="81.2">C</text>
<text x="6.8" y="129.4">B</text>
<text x="282.2" y="129.4">B</text>
<text x="6.8" y="177.5">A</text>
<text x="282.2" y="177.5">A</text>
<text x="35.4" y="201.8">5</text>
<text x="90.1" y="201.8">4</text>
<text x="144.9" y="201.8">3</text>
<text x="199.6" y="201.8">2</text>
<text x="206.8" y="199.6">http://www.banana-pi.org</text>
<text x="254.4" y="201.8">1</text>
</g>
</svg>
